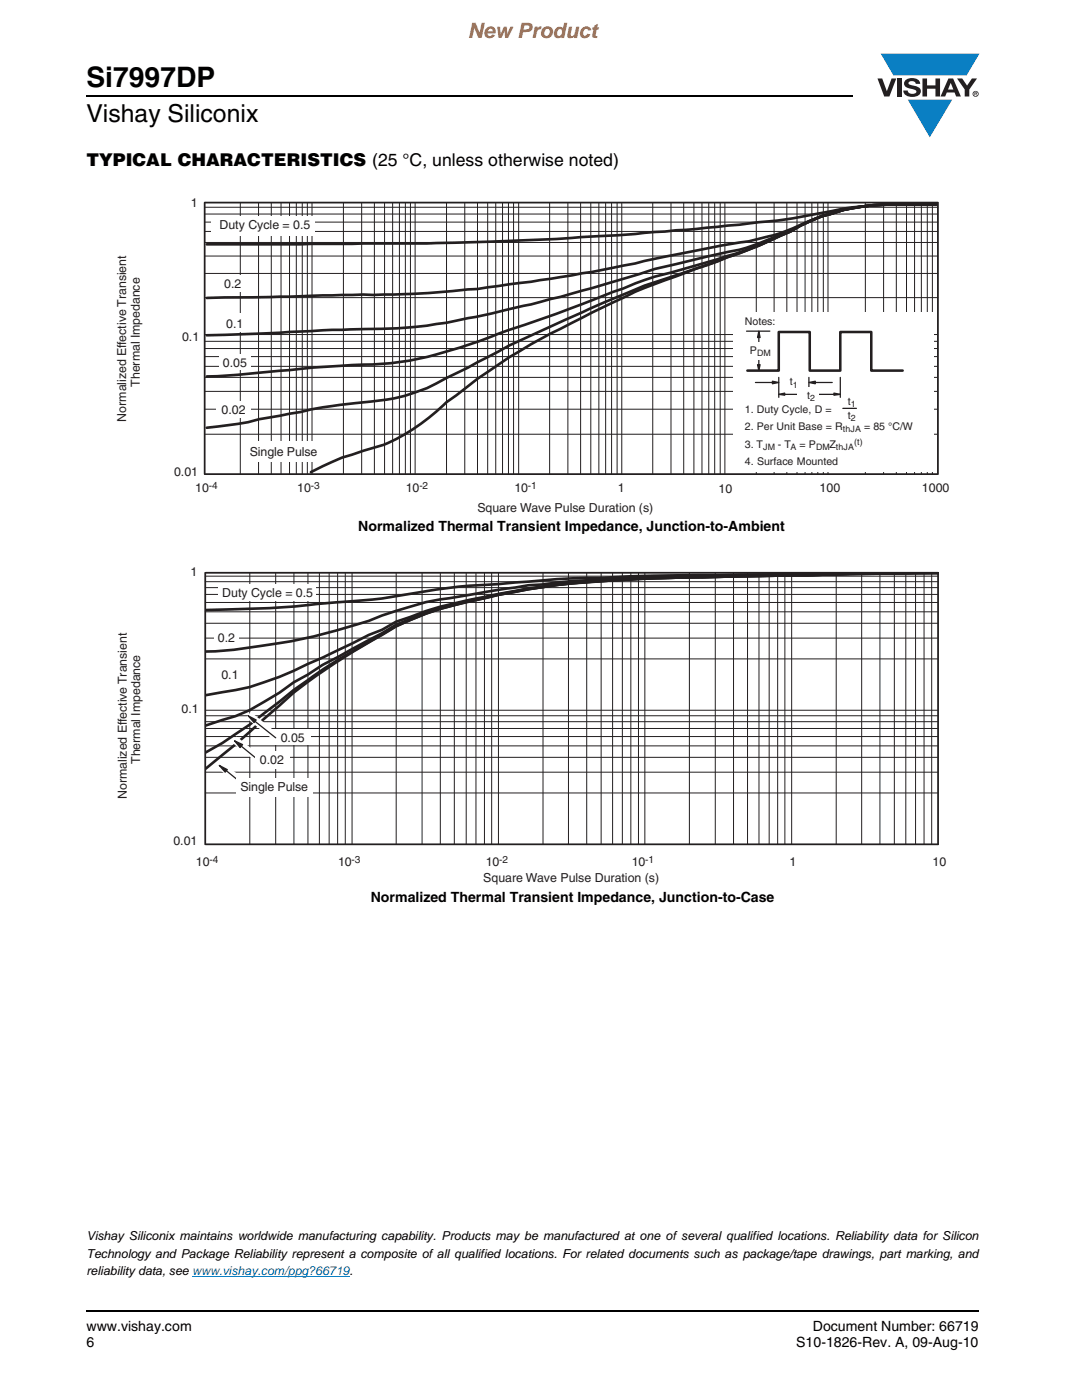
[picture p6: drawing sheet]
<svg xmlns="http://www.w3.org/2000/svg" width="216mm" height="279mm" viewBox="0 0 216 279" stroke-linecap="round" stroke-linejoin="round" font-family="sans-serif">
<path d="M17.1 18.9h.2v.3h-.2zM17.1 261.5h.2v.4h-.2z" fill="#000"/>
<path d="M17.3 19.1h152.9M17.3 261.7h178.1" fill="none" stroke="#000" stroke-width=".36"/>
<path d="M175.1 10.7h20.4v16.7h-20.4z" fill="#fff"/>
<g fill="#0a7fc3">
<path d="M175.7 10.7h19.7l-2.5 4.4h-1.1h-13.5z"/>
<path d="M181.1 19.9h8.9l-4.5 7.5z"/>
</g>
<g fill="#231f20">
<path d="M175.1 15.7h.9l1 2.5 .9-2.5h.9l-1.3 3.6h-1.1z"/>
<path d="M179 15.7h.9v3.6h-.9z"/>
<path d="M180.7 16a2.1 2.1 0 0 1 2.8 .3l.1 .4h-.9a.79 .79 0 0 0-.7-.5 .79 .79 0 0 0-.7 .4l.2 .3 1 .2a1.08 1.08 0 0 1 1.2 1.1 1.08 1.08 0 0 1-1.1 1.1 1.73 1.73 0 0 1-2.3-1.2h.8a.96 .96 0 0 0 .8 .6 .96 .96 0 0 0 1-.4 1.31 1.31 0 0 0-1.3-.6 1.03 1.03 0 0 1-1-.6 1.03 1.03 0 0 1 .1-1.1z"/>
<path d="M184.1 15.7h.9v1.3h1.7v-1.3h.9v3.6h-.9v-1.6h-1.7v1.6h-.9z"/>
<path d="M191 15.7h1l1 1.4 .9-1.4h1.1l-1.6 2.2v1.4h-.9v-1.4z"/>
<path d="M189.7 16.5l.5 1.4h-1zM189.2 15.7l-1.5 3.6h.9l.3-.8h1.6l.3 .8h.9l-1.5-3.6z"/>
<path d="M194.2 18.7a.46 .46 0 0 1 .9 0 .46 .46 0 0 1-.9 0zM194.1 18.7a.6 .6 0 0 0 1.2 0 .6 .6 0 0 0-1.2 0z"/>
<path d="M194.6 18.5h.2v.2h-.2zM194.4 18.4v.7h.2v-.3l.4 .3-.2-.3 .1-.2v-.2z"/>
</g>
<path d="M38.4 254.8h31.3" fill="none" stroke="#007ec4" stroke-width=".2"/>
<path d="M23.1 39.3h166.3v63.5h-166.3z" fill="#fff"/>
<path d="M186.8 40.8a83.4 83.4 0 0 0-16.6 .7l-1.9 .4-2.4 .7a30.6 30.6 0 0 0-8.2 3.6l-6.3 2.8-3.9 1.6-12.6 4.6a83.7 83.7 0 0 0-12.6 5.2 290.1 290.1 0 0 0-18.7 9.7 119.5 119.5 0 0 0-12.6 8.8l-1.9 1.4a40.9 40.9 0 0 1-12.6 8.5l-6.2 1.9a44.5 44.5 0 0 0-8.3 3.5M186.8 40.8h-8.3a40.1 40.1 0 0 0-20.8 5.4l-3.9 1.7a65.6 65.6 0 0 1-10.7 3.8l-6.8 2a78.6 78.6 0 0 0-11.9 3.9l-13.7 5.1-9.1 3.1a106.4 106.4 0 0 1-21.8 6.5l-2.4 .2a350.4 350.4 0 0 0-26 1.9l-6.3 .6-3.8 .1M186.8 40.8a83.6 83.6 0 0 0-16.6 .7l-1.9 .4-2.4 .7a53 53 0 0 0-9.3 3.6l-2.1 .7a82.8 82.8 0 0 1-10 2l-11.8 2.3a310.4 310.4 0 0 1-35.4 6.1 172 172 0 0 1-24.8 1.5l-14.7 .4-16.5 .3M186.8 40.8a83.9 83.9 0 0 0-16.6 .7l-1.9 .4-2.4 .7a31 31 0 0 0-8.2 3.6l-3 1.3a225.5 225.5 0 0 1-21.2 7.9 146.6 146.6 0 0 0-14.3 5.5l-17.6 8.1-10.6 5.5a60.9 60.9 0 0 1-8.2 3.8 48.4 48.4 0 0 1-12 2.2l-6.4 .8-4.4 .9-8.3 1.5a56.3 56.3 0 0 1-10.4 1.7M186.8 40.8h-8.3a40.5 40.5 0 0 0-20.8 5.3l-3.1 1.2a41.8 41.8 0 0 1-11 3.3l-1.3 .3a197.6 197.6 0 0 0-20.8 5.6 395.9 395.9 0 0 1-32.4 7.9 125.8 125.8 0 0 1-19.7 1.4l-28.1 1.1M186.8 40.8a114.2 114.2 0 0 0-16.6 .6l-8.8 1.6a91.9 91.9 0 0 1-12 1.6 719.1 719.1 0 0 1-64.2 4l-43.9 .2" fill="none" stroke="#231f20" stroke-width=".53"/>
<g fill="none" stroke="#231f20" stroke-width=".2">
<path d="M40.9 44.3h146.2M40.9 42.7h146.2M40.9 46.2h146.2M40.9 59.4h146.2M40.9 54.6h146.2M40.9 51.1h146.2M40.9 48.4h146.2M40.9 41.4h146.2M47.9 40.5v54.1M51.6 40.5v54.1M54.1 40.5v54.1M56.1 40.5v54.1"/>
<path d="M57.8 40.5v54.1M59.1 40.5v54.1M60.3 40.5v54.1M61.3 40.5v54.1M62.3 40.5v54.1M68.5 40.5v54.1M72.2 40.5v54.1M74.7 40.5v54.1M76.7 40.5v54.1M78.3 40.5v54.1M79.7 40.5v54.1M80.9 40.5v54.1"/>
<path d="M81.9 40.5v54.1M82.8 40.5v54.1M89.1 40.5v54.1M92.7 40.5v54.1M95.3 40.5v54.1M97.3 40.5v54.1M98.9 40.5v54.1M100.3 40.5v54.1M101.5 40.5v54.1M102.5 40.5v54.1M103.5 40.5v54.1M109.7 40.5v54.1"/>
<path d="M113.3 40.5v54.1M115.9 40.5v54.1M117.9 40.5v54.1M119.5 40.5v54.1M120.8 40.5v54.1M122 40.5v54.1M123.1 40.5v54.1M124.1 40.5v54.1M130.2 40.5v54M133.9 40.5v54M136.4 40.5v54M138.5 40.5v54"/>
<path d="M140.1 40.5v54M141.4 40.5v54M142.6 40.5v54M143.7 40.5v54M144.6 40.5v54M150.9 40.5v54M154.5 40.5v54M157 40.5v54M159 40.5v54M160.6 40.5v54M162 40.5v54M163.2 40.5v54"/>
<path d="M164.3 40.5v54M165.2 40.5v54M172.7 40.5v54M176.3 40.5v54M178.9 40.5v54M180.9 40.5v54M182.5 40.5v54M183.8 40.5v54M185 40.5v54M186 40.5v54M40.9 66.8h146.1M40.9 78.1h146.1"/>
<path d="M40.9 75.3h146.1M40.9 73.1h146.1M40.9 71.2h146.1M40.9 69.6h146.1M40.9 68.1h146.1M40.9 86.7h146.1M40.9 81.7h146.1"/>
</g>
<g fill="#fff">
<path d="M43.6 54.9h5.9v3.4h-5.9z"/>
<path d="M43.5 62.5h7v3.7h-7z"/>
<path d="M43.8 70.6h6.3v3.1h-6.3z"/>
<path d="M43.2 80h6.8v3.3h-6.8z"/>
<path d="M49.3 88h14.8v4h-14.8z"/>
<path d="M146.3 62.3h40v31.7h-40z"/>
</g>
<path d="M149 66.1h4.6M155.4 75.3v4M161.4 75.3v2.1M167.7 75.3v4" fill="none" stroke="#231f20" stroke-width=".25"/>
<path d="M155.4 78.7l1.2-.2v.4z" fill="#231f20"/>
<path d="M155.4 78.7l1.2-.2v.4zM156.2 78.7h3.9" fill="none" stroke="#231f20" stroke-width=".25"/>
<path d="M166.4 78.5l1.3 .2-1.3 .2z" fill="#231f20"/>
<path d="M163 78.7h3.7M166.4 78.5l1.3 .2-1.3 .2z" fill="none" stroke="#231f20" stroke-width=".25"/>
<path d="M154.1 76.1l1.3 .2-1.3 .3z" fill="#231f20"/>
<path d="M150.7 76.3h3.8M154.1 76.1l1.3 .2-1.3 .3z" fill="none" stroke="#231f20" stroke-width=".25"/>
<path d="M161.4 76.3l1.3-.2v.5z" fill="#231f20"/>
<path d="M161.4 76.3l1.3-.2v.5zM162.3 76.3h3.8" fill="none" stroke="#231f20" stroke-width=".25"/>
<g fill="#fff">
<path d="M155.9 74.6h4.2v2.8h-4.2z"/>
<path d="M159 77.3h4.3v2.8h-4.3z"/>
</g>
<path d="M151.2 72.8h.5l-.3 1.2z" fill="#231f20"/>
<path d="M151.2 72.8h.5l-.3 1.2zM151.4 69.5v3.6" fill="none" stroke="#231f20" stroke-width=".25"/>
<path d="M151.4 66.1l.3 1.3h-.5z" fill="#231f20"/>
<path d="M151.4 66.1l.3 1.3h-.5zM151.4 66.9v3.7" fill="none" stroke="#231f20" stroke-width=".25"/>
<path d="M148.8 68.3h5.9v3.4h-5.9z" fill="#fff"/>
<path d="M149.1 74h6.3v-7.7h6.2v7.7h6.1v-7.7h6.2v7.7h6.2" fill="none" stroke="#231f20" stroke-width=".51"/>
<path d="M168.2 81.5h2.7" fill="none" stroke="#231f20" stroke-width=".25"/>
<path d="M42.1 43.2h20.7v4h-20.7z" fill="#fff"/>
<path d="M40.8 40.4v54.2M40.9 40.4h146.2M187.1 40.4v54.2M40.9 94.6h146.2" fill="none" stroke="#231f20" stroke-width=".35"/>
<path d="M23.2 112.9h165.6v63.8h-165.6z" fill="#fff"/>
<path d="M187.4 114.3l-42.6 .4a458.9 458.9 0 0 0-24.9 .6 120.3 120.3 0 0 0-14.5 .8l-5.9 .5a157.5 157.5 0 0 0-23.3 2.8l-9.9 .9a222.3 222.3 0 0 1-25.3 1.4M187.4 114.3l-17.8 .2-21.3 .5a447.4 447.4 0 0 0-27.5 .8 169 169 0 0 0-35.8 6.1l-6 2.2-2.8 1.6-2.6 1-9.2 4.5-3 1.3a57.1 57.1 0 0 1-14.4 5.2l-6 1M187.4 114.3l-17.8 .2-27.2 .6a346.4 346.4 0 0 0-31.3 1.6 155.7 155.7 0 0 0-26.1 5.8l-3.2 1.2a46.1 46.1 0 0 0-6.6 3.5l-2.6 1.5a108.3 108.3 0 0 0-16.8 11.3l-3.2 2.4a89.4 89.4 0 0 1-11.6 7.8M187.4 114.3l-42.5 .6a420.8 420.8 0 0 0-33.8 1.4l-2.8 .3-2.9 .2-12.6 2.1a70.1 70.1 0 0 0-19.2 5 122.2 122.2 0 0 1-25.1 5.5l-3.7 .5-3.8 .1M187.4 114.3l-17.8 .2-34.9 .8a102 102 0 0 0-11.9 .5 157.5 157.5 0 0 0-32.1 4.9l-2.9 .6-2.8 1-6 2.4-2.8 1.7-11.8 6.3-3 1.9-2.8 1.6-2.8 2-6 3.5-2.8 1.2-6 1.9M187.4 114.3l-40.3 .7a467.4 467.4 0 0 0-27.5 1 118.8 118.8 0 0 0-22.9 3.4 64.9 64.9 0 0 0-17.7 5.6l-9.8 5.8a100.7 100.7 0 0 0-16.6 12.7 165.6 165.6 0 0 1-11.6 9.9" fill="none" stroke="#231f20" stroke-width=".53"/>
<g fill="none" stroke="#231f20" stroke-width=".2">
<path d="M41 118.6h146.1M41 117.3h146.1M41 116.1h146.1M41 115h146.1M49.8 114.3v54.2M55 114.3v54.2M58.7 114.3v54.2M61.4 114.3v54.2M63.7 114.3v54.2M65.7 114.3v54.2M67.4 114.3v54.2M68.9 114.3v54.2"/>
<path d="M70.2 114.3v54.2M79.1 114.3v54.2M84.2 114.3v54.2M87.9 114.3v54.2M90.7 114.3v54.2M93 114.3v54.2M95 114.3v54.2M96.7 114.3v54.2M98.1 114.3v54.2M99.5 114.3v54.2M108.4 114.3v54.2M113.4 114.3v54.2"/>
<path d="M117.1 114.3v54.2M120 114.3v54.2M122.2 114.3v54.2M124.2 114.3v54.2M125.9 114.3v54.2M127.4 114.3v54.2M128.7 114.3v54.2M137.6 114.3v54.2M142.7 114.3v54.2M146.4 114.3v54.2M149.2 114.3v54.2M151.4 114.3v54.2"/>
<path d="M153.5 114.3v54.2M155.2 114.3v54.2M156.6 114.3v54.2M158 114.3v54.2M166.9 114.3v54.2M171.9 114.3v54.2M175.6 114.3v54.2M178.5 114.3v54.2M180.7 114.3v54.2M182.7 114.3v54.2M184.4 114.3v54.2M185.9 114.3v54.2"/>
<path d="M41 120.2h146.1M41 131.5h146.1M41 127.3h146.1M41 124.4h146.1M41 122.1h146.1M41 141.7h146.1M41 158.3h146.1M41 154.1h146.1M41 151.1h146.1M41 148.9h146.1M41 147h146.1M41 145.4h146.1"/>
<path d="M41 144h146.1M41 142.8h146.1"/>
</g>
<g fill="#fff">
<path d="M42.8 125.6h4.9v3.1h-4.9z"/>
<path d="M42.5 133h7.1v3.1h-7.1z"/>
<path d="M54.7 145.5h7.2v3.1h-7.2z"/>
<path d="M43.6 116.6h19.5v3.3h-19.5z"/>
</g>
<path d="M47.2 147l5.9 4.7-1 1.2-5.8-4.7z" fill="#fff"/>
<path d="M46.8 147.8l1.6 .8-.5 .6z" fill="#231f20"/>
<path d="M46.8 147.8l1.6 .8-.5 .6zM48.1 148.9l4.1 3.3" fill="none" stroke="#231f20" stroke-width=".25"/>
<path d="M50.9 149.9h6.8v3.4h-6.8z" fill="#fff"/>
<path d="M44.3 152l5.8 4.6-.9 1.2-6-4.6z" fill="#fff"/>
<path d="M43.7 152.7l1.7 .9-.5 .5z" fill="#231f20"/>
<path d="M43.7 152.7l1.7 .9-.5 .5zM45.1 153.8l4.2 3.4" fill="none" stroke="#231f20" stroke-width=".25"/>
<path d="M47.1 155.3h15.2v3.7h-15.2z" fill="#fff"/>
<path d="M50 142.1l5.9 4.6-1 1.2-5.8-4.6z" fill="#fff"/>
<path d="M49.5 142.8l1.6 .9-.4 .5z" fill="#231f20"/>
<path d="M49.5 142.8l1.6 .9-.4 .5zM50.9 143.9l4.1 3.3" fill="none" stroke="#231f20" stroke-width=".25"/>
<path d="M41 114.3v54.2M41 114.3h146.2v54.2h-146.2" fill="none" stroke="#231f20" stroke-width=".35"/>
<text font-size="5.6" x="17.3" y="17.4">Si7997DP</text>
<text font-size="4.9" x="17.3" y="24.4">Vishay Siliconix</text>
<text font-size="4.2" fill="#f06b12" x="93.3" y="7.5">New Product</text>
<text font-size="3.5" x="17.3" y="33">TYPICAL CHARACTERISTICS (25 °C, unless otherwise noted)</text>
<g font-size="2.8">
<text x="71.5" y="105.9">Normalized Thermal Transient Impedance, Junction-to-Ambient</text>
<text x="74" y="179.9">Normalized Thermal Transient Impedance, Junction-to-Case</text>
<text x="17.3" y="265.6">www.vishay.com</text>
<text x="17.3" y="268.8">6</text>
<text x="158.9" y="268.8">S10-1826-Rev. A, 09-Aug-10</text>
<text x="162.2" y="265.6">Document Number: 66719</text>
</g>
<g font-size="2.5" fill="#231f20">
<text x="38.1" y="41.4">1</text>
<text x="43.8" y="45.8">Duty Cycle = 0.5</text>
<text x="44.7" y="57.4">0.2</text>
<text x="45.2" y="65.4">0.1</text>
<text x="36.3" y="68">0.1</text>
<text x="27.9" y="77.2" transform="rotate(-90 27.9 77.2)">Thermal Impedance</text>
<text x="44.5" y="73.2">0.05</text>
<text x="44.2" y="82.6">0.02</text>
<text x="25.2" y="84.1" transform="rotate(-90 25.2 84.1)">Normalized Effective Transient</text>
<text x="34.7" y="95">0.01</text>
<text x="49.9" y="91">Single Pulse</text>
<text x="39" y="98.2">10</text>
<text x="59.3" y="98.2">10</text>
<text x="81" y="98.2">10</text>
<text x="102.6" y="98.2">10</text>
<text x="123.3" y="98.2">1</text>
<text x="143.4" y="98.4">10</text>
<text x="163.6" y="98.2">100</text>
<text x="184" y="98.2">1000</text>
<text x="95.3" y="102.2">Square Wave Pulse Duration (s)</text>
<text x="38" y="115">1</text>
<text x="44.3" y="119.1">Duty Cycle = 0.5</text>
<text x="43.5" y="128.2">0.2</text>
<text x="44.2" y="135.6">0.1</text>
<text x="36.2" y="142.3">0.1</text>
<text x="56" y="148">0.05</text>
<text x="28" y="152.5" transform="rotate(-90 28 152.5)">Thermal Impedance</text>
<text x="51.9" y="152.4">0.02</text>
<text x="25.3" y="159.4" transform="rotate(-90 25.3 159.4)">Normalized Effective Transient</text>
<text x="48" y="157.9">Single Pulse</text>
<text x="34.6" y="168.6">0.01</text>
<text x="39.1" y="172.8">10</text>
<text x="67.5" y="172.8">10</text>
<text x="96.9" y="172.8">10</text>
<text x="126" y="172.8">10</text>
<text x="157.5" y="172.8">1</text>
<text x="186.1" y="172.8">10</text>
<text x="96.4" y="176.1">Square Wave Pulse Duration (s)</text>
</g>
<g font-size="2.5">
<text x="17.3" y="247.5">Vishay Siliconix maintains worldwide manufacturing capability. Products may be manufactured at one of several qualified locations. Reliability data for Silicon</text>
<text x="17.3" y="251">Technology and Package Reliability represent a composite of all qualified locations. For related documents such as package/tape drawings, part marking, and</text>
<text x="17.3" y="254.6">reliability data, see www.vishay.com/ppg?66719.</text>
</g>
<g font-size="2.1" fill="#231f20">
<text x="148.6" y="64.9">Notes:</text>
<text x="149.6" y="70.6">P</text>
<text x="157.6" y="76.9">t</text>
<text x="148.6" y="82.4">1. Duty Cycle, D =</text>
<text x="161.1" y="79.6">t</text>
<text x="169.2" y="80.8">t</text>
<text x="169.2" y="83.6">t</text>
<text x="148.6" y="89.5">3. T</text>
<text x="148.6" y="85.7">2. Per Unit Base = R</text>
<text x="155.2" y="89.5">- T</text>
<text x="159.6" y="89.5">= P</text>
<text x="165.5" y="89.5">Z</text>
<text x="172.4" y="85.7">= 85 °C/W</text>
<text x="148.6" y="92.8">4. Surface Mounted</text>
</g>
<g font-size="2" fill="#231f20">
<text x="41.7" y="97.6">-4</text>
<text x="62" y="97.6">-3</text>
<text x="83.7" y="97.6">-2</text>
<text x="105.4" y="97.6">-1</text>
<text x="41.8" y="172.1">-4</text>
<text x="70.2" y="172.1">-3</text>
<text x="99.6" y="172.1">-2</text>
<text x="128.8" y="172.1">-1</text>
</g>
<g font-size="1.8" fill="#231f20">
<text x="151.1" y="71">DM</text>
<text x="158.2" y="77.4">1</text>
<text x="161.7" y="80.1">2</text>
<text x="169.8" y="81.2">1</text>
<text x="152.3" y="89.9">JM</text>
<text x="157.8" y="89.9">A</text>
<text x="162.8" y="89.9">DM</text>
<text x="166.8" y="89.9">thJA</text>
<text x="168.2" y="86.2">thJA</text>
<text x="169.8" y="84">2</text>
<text x="170.5" y="88.9">(t)</text>
</g>
</svg>
